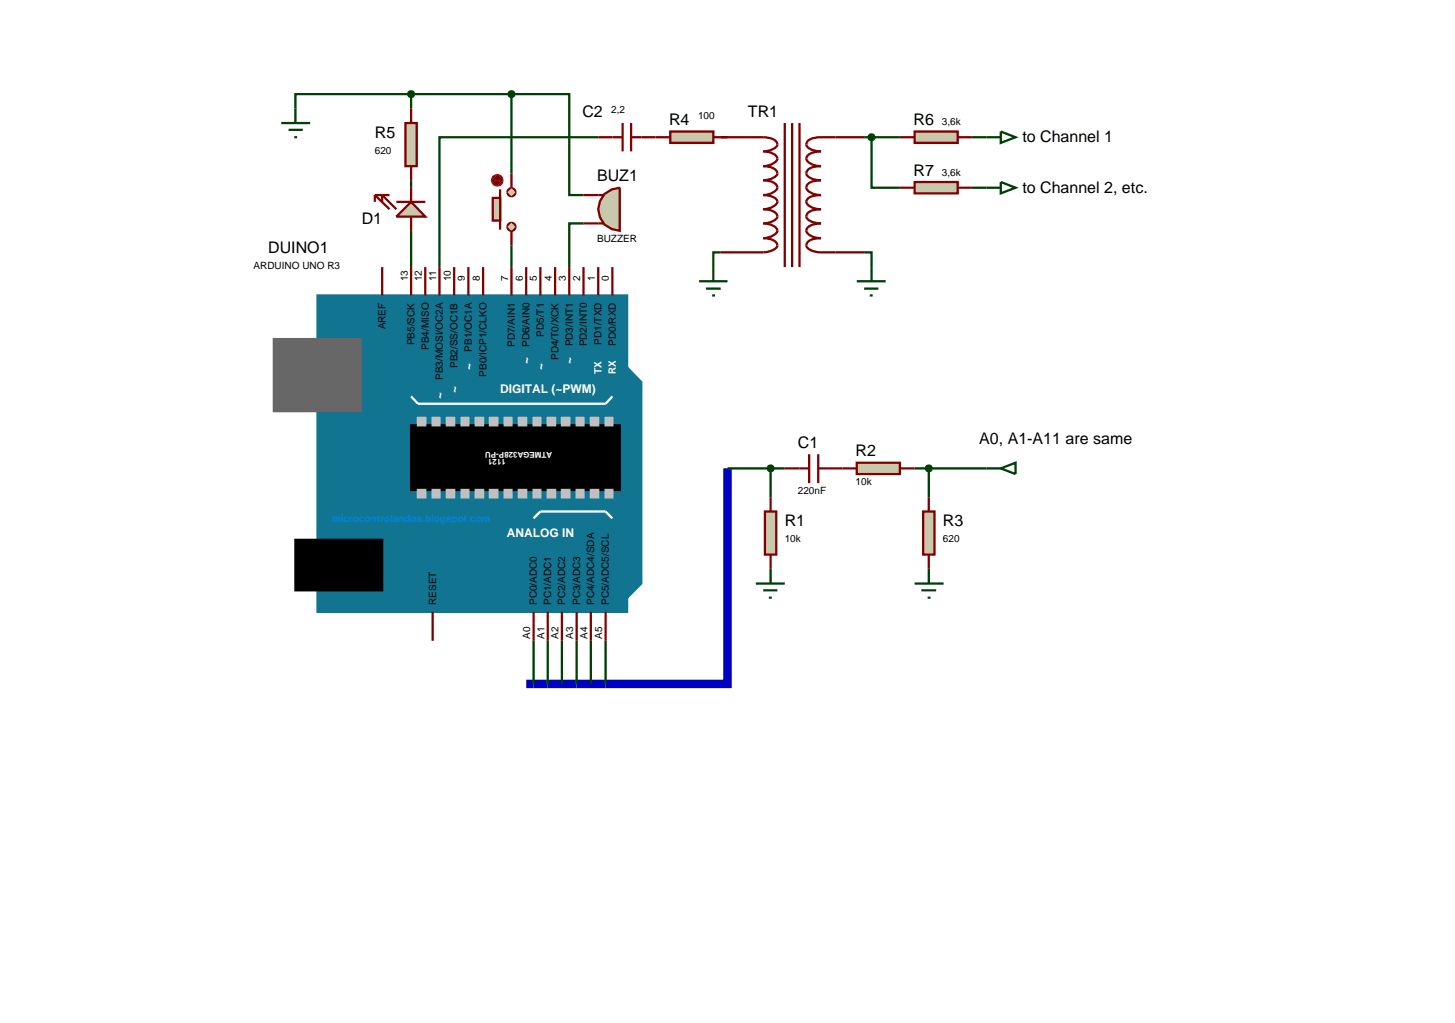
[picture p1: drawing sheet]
<svg xmlns="http://www.w3.org/2000/svg" width="257mm" height="180mm" viewBox="0 0 257 180" stroke-linecap="round" stroke-linejoin="round" font-family="sans-serif">
<path d="M128.3 82.6v38h-35.5" fill="none" stroke="#0000c0" stroke-width="1.5" stroke-linecap="butt"/>
<g fill="none" stroke="#004000" stroke-width=".4">
<path d="M72.5 16.6h-20.4v2.5M72.5 16.6v2.5M72.5 16.6h17.7M90.2 16.6h10.2v17.8h2.5M90.2 16.6v14M72.5 31.8v1.3M102.9 39.4h-2.5v7.7M105.5 24.2h-28v22.9M152.4 24.2h6.3M153.7 24.2v8.9h5M171.4 24.2h2.6M171.4 33.1h2.6"/>
<path d="M72.5 40.7v6.4M90.2 43.3v3.8M127.1 44.5h-1.3v2.6M152.4 44.5h1.3v2.6M128.3 82.6h10.1M135.9 82.6v5.1M161.3 82.6h12.7M163.8 82.6v5.1M94.1 113v7.6M96.6 113v7.6M99.1 113v7.6M101.7 113v7.6"/>
<path d="M104.2 113v7.6M106.8 113v7.6"/>
</g>
<g fill="#117491" stroke="#117491" stroke-width=".4">
<path d="M110.6 64.8l2.5 2.6v35.5l-2.5 2.5z"/>
<path d="M56 52.1h54.6v55.8h-54.6z"/>
</g>
<path d="M48.3 59.8h15.3v12.7h-15.3z" fill="#686767" stroke="#686767" stroke-width=".4"/>
<path d="M72.5 75h36.8v11.4h-36.8zM52.1 95.2h15.3v8.9h-15.3z" fill="#000" stroke="#000" stroke-width=".4"/>
<path d="M72.5 69.9l1.2 1.3h33.1l1.2-1.3M94.1 91.4l1.2-1.2h11.5l1.2 1.2" fill="none" stroke="#fff" stroke-width=".4"/>
<g fill="#c0c0c0" stroke="#c0c0c0" stroke-width=".4">
<path d="M73.7 73.7h1.3v1.3h-1.3z"/>
<path d="M76.3 73.7h1.2v1.3h-1.2z"/>
<path d="M78.8 73.7h1.3v1.3h-1.3z"/>
<path d="M81.4 73.7h1.2v1.3h-1.2z"/>
<path d="M83.9 73.7h1.3v1.3h-1.3z"/>
<path d="M86.4 73.7h1.3v1.3h-1.3z"/>
<path d="M89 73.7h1.2v1.3h-1.2z"/>
<path d="M91.5 73.7h1.3v1.3h-1.3z"/>
<path d="M94.1 73.7h1.2v1.3h-1.2z"/>
<path d="M96.6 73.7h1.3v1.3h-1.3z"/>
<path d="M99.1 73.7h1.3v1.3h-1.3z"/>
<path d="M101.7 73.7h1.2v1.3h-1.2z"/>
<path d="M104.2 73.7h1.3v1.3h-1.3z"/>
<path d="M106.8 73.7h1.2v1.3h-1.2z"/>
<path d="M73.7 86.4h1.3v1.3h-1.3z"/>
<path d="M76.3 86.4h1.2v1.3h-1.2z"/>
<path d="M78.8 86.4h1.3v1.3h-1.3z"/>
<path d="M81.4 86.4h1.2v1.3h-1.2z"/>
<path d="M83.9 86.4h1.3v1.3h-1.3z"/>
<path d="M86.4 86.4h1.3v1.3h-1.3z"/>
<path d="M89 86.4h1.2v1.3h-1.2z"/>
<path d="M91.5 86.4h1.3v1.3h-1.3z"/>
<path d="M94.1 86.4h1.2v1.3h-1.2z"/>
<path d="M96.6 86.4h1.3v1.3h-1.3z"/>
<path d="M99.1 86.4h1.3v1.3h-1.3z"/>
<path d="M101.7 86.4h1.2v1.3h-1.2z"/>
<path d="M104.2 86.4h1.3v1.3h-1.3z"/>
<path d="M106.8 86.4h1.2v1.3h-1.2z"/>
</g>
<g fill="none" stroke="#800000" stroke-width=".4">
<path d="M67.4 47.1v5M72.5 47.1v5M75 47.1v5M77.5 47.1v5M80.1 47.1v5M82.6 47.1v5M85.2 47.1v5M90.2 47.1v5M92.8 47.1v5M95.3 47.1v5M97.9 47.1v5M100.4 47.1v5"/>
<path d="M102.9 47.1v5M105.5 47.1v5M108 47.1v5M76.3 107.9v5.1M94.1 107.9v5.1M96.6 107.9v5.1M99.1 107.9v5.1M101.7 107.9v5.1M104.2 107.9v5.1M106.8 107.9v5.1"/>
</g>
<path d="M134.9 90.2h2v7.6h-2z" fill="#c8c8aa" stroke="#800000" stroke-width=".4"/>
<path d="M135.9 87.7v2.5M135.9 97.8v2.5" fill="none" stroke="#800000" stroke-width=".4"/>
<path d="M151.1 81.6h7.6v2h-7.6z" fill="#c8c8aa" stroke="#800000" stroke-width=".4"/>
<path d="M148.6 82.6h2.5M158.7 82.6h2.6" fill="none" stroke="#800000" stroke-width=".4"/>
<path d="M162.8 90.2h2v7.6h-2z" fill="#c8c8aa" stroke="#800000" stroke-width=".4"/>
<path d="M138.4 82.6h4.3M142.7 80.1v5.1M144.3 80.1v5.1M144.3 82.6h4.3M163.8 87.7v2.5M163.8 97.8v2.5" fill="none" stroke="#800000" stroke-width=".4"/>
<path d="M174 82.6h2.5M176.5 82.6l2.6-1v2zM133.3 102.9h5.1M134.6 104.1h2.5M135.6 105.4h.5M135.9 100.3v2.6M161.3 102.9h5.1M162.5 104.1h2.6M163.6 105.4h.5M163.8 100.3v2.6" fill="none" stroke="#004000" stroke-width=".4"/>
<path d="M163.5 82.2l.3-.1-.5 .5zM163.8 82.1l.4 .2 .1 .3zM164.3 82.6l-.1 .3-.4 .2zM163.3 82.6l.5 .5-.4-.2z" fill="#004000" stroke="#004000" stroke-width=".4"/>
<path d="M163.8 82.1l.5 .5-.5 .5-.5-.5z" fill="#004000"/>
<path d="M135.6 82.2l.3-.1-.5 .5zM135.9 82.1l.4 .2 .1 .3zM135.9 83.1l.5-.5-.2 .4zM135.4 82.6l.5 .5-.4-.2z" fill="#004000" stroke="#004000" stroke-width=".4"/>
<path d="M135.9 82.1l.5 .5-.5 .5-.5-.5z" fill="#004000"/>
<path d="M127.1 24.2h7.5a2.98 2.98 0 0 1 2.4 .9 .85 .85 0 0 1-.7 1.2l-1.1 .3-.6 .1a2.31 2.31 0 0 1 2.5 1.3 2.6 2.6 0 0 1-2.5 1.3 2.98 2.98 0 0 1 2.4 .9 .85 .85 0 0 1-.7 1.2l-1.1 .3-.6 .1a2.98 2.98 0 0 1 2.4 .9 .91 .91 0 0 1-.7 1.2l-1.1 .4-.6 .1a3.2 3.2 0 0 1 2.4 .9 .88 .88 0 0 1-.7 1.1l-1.1 .4-.6 .1a2.98 2.98 0 0 1 2.4 .9 .85 .85 0 0 1-.7 1.2l-1.1 .3-.6 .1a2.31 2.31 0 0 1 2.5 1.3 2.6 2.6 0 0 1-2.5 1.3 2.98 2.98 0 0 1 2.4 .9 .85 .85 0 0 1-.7 1.2l-1.1 .3-.6 .1h-7.5M138.4 21.7v25.4M139.7 21.7v25.4M141 21.7v25.4M152.4 24.2h-7.6a2.9 2.9 0 0 0-2.5 .9 .86 .86 0 0 0 .6 1.2l1.2 .3 .7 .1a2.96 2.96 0 0 0-2.5 1 .9 .9 0 0 0 .6 1.1l1.2 .4 .7 .1a2.9 2.9 0 0 0-2.5 .9 .86 .86 0 0 0 .6 1.2l1.2 .3 .7 .1a2.9 2.9 0 0 0-2.5 .9 .92 .92 0 0 0 .6 1.2l1.2 .4 .7 .1a3.1 3.1 0 0 0-2.5 .9 .9 .9 0 0 0 .6 1.1l1.2 .4 .7 .1a2.9 2.9 0 0 0-2.5 .9 .86 .86 0 0 0 .6 1.2l1.2 .3 .7 .1a2.96 2.96 0 0 0-2.5 1 .9 .9 0 0 0 .6 1.1l1.2 .4 .7 .1a2.9 2.9 0 0 0-2.5 .9 .86 .86 0 0 0 .6 1.2l1.2 .3 .7 .1h7.6" fill="none" stroke="#800000" stroke-width=".4"/>
<g fill="#c8c8aa" stroke="#800000" stroke-width=".4">
<path d="M89.7 33.4l.5-.2-.7 .7zM90.2 33.2a.68 .68 0 0 1 .7 .7zM90.9 33.9a.68 .68 0 0 1-.7 .7zM89.5 33.9l.7 .7a.68 .68 0 0 1-.7-.7z"/>
<path d="M89.7 39.5l.5-.2-.7 .7zM90.2 39.3a.68 .68 0 0 1 .7 .7zM90.2 40.7l.7-.7a.68 .68 0 0 1-.7 .7zM89.5 40l.7 .7a.68 .68 0 0 1-.7-.7z"/>
</g>
<g fill="#c8c8aa">
<path d="M90.2 33.2l.7 .7-.7 .7-.7-.7z"/>
<path d="M90.2 39.3l.7 .7-.7 .7-.7-.7z"/>
</g>
<path d="M88.2 33.4v7.1" fill="none" stroke="#800000" stroke-width=".4"/>
<path d="M86.9 34.9h1.3v4h-1.3z" fill="#c8c8aa" stroke="#800000" stroke-width=".4"/>
<path d="M90.2 30.6v2.5M90.2 40.7v2.6" fill="none" stroke="#800000" stroke-width=".4"/>
<path d="M87 31.1l.7-.3-1 1zM87.7 30.8a.94 .94 0 0 1 1 1zM87.7 32.8l1-1a.94 .94 0 0 1-1 1zM86.7 31.8l1 1a.94 .94 0 0 1-1-1z" fill="#400000" stroke="#f00" stroke-width=".2"/>
<path d="M87.7 30.8l1 1-1 1-1-1z" fill="#400000"/>
<path d="M87.2 31.8h1M87.2 31.8l.3 .3M87.5 31.6l-.3 .2M88 31.6l.2 .2M88.2 31.8l-.2 .3" fill="none" stroke="#f00" stroke-width=".2"/>
<path d="M105.5 24.2h4.3M109.8 21.7v5M111.3 21.7v5M111.3 24.2h4.3" fill="none" stroke="#800000" stroke-width=".4"/>
<path d="M118.2 23.2h7.6v2h-7.6z" fill="#c8c8aa" stroke="#800000" stroke-width=".4"/>
<path d="M115.6 24.2h2.6M125.8 24.2h2.5" fill="none" stroke="#800000" stroke-width=".4"/>
<path d="M106.6 34.2l1.3-.8 1.4-.3v7.6a3.8 3.8 0 0 1-3.5-2.4 3.8 3.8 0 0 1 .8-4.1z" fill="#c8c8aa" stroke="#800000" stroke-width=".4"/>
<path d="M102.9 39.4h3.6M102.9 34.4h3.6" fill="none" stroke="#800000" stroke-width=".4"/>
<path d="M72.5 35.6l2.5 2.6h-5.1z" fill="#c8c8aa" stroke="#800000" stroke-width=".4"/>
<path d="M66.1 34.4l2.6 2.5M66.1 34.4v1.2M66.1 34.4h2.6M67.4 35.6v-1.2l2.5 2.5M69.9 35.6h5.1M72.5 33.1v2.5M72.5 38.2v2.5" fill="none" stroke="#800000" stroke-width=".4"/>
<path d="M71.5 21.7h2v7.6h-2z" fill="#c8c8aa" stroke="#800000" stroke-width=".4"/>
<path d="M72.5 19.1v2.6M72.5 29.3v2.5" fill="none" stroke="#800000" stroke-width=".4"/>
<path d="M52.1 19.1v2.6M49.6 21.7h5.1M50.9 22.9h2.5M51.9 24.2h.5" fill="none" stroke="#004000" stroke-width=".4"/>
<path d="M89.8 16.3l.4-.2-.5 .5zM90.2 16.1l.3 .1 .2 .4zM90.2 17.1l.5-.5-.1 .3zM89.7 16.6l.5 .5-.4-.2z" fill="#004000" stroke="#004000" stroke-width=".4"/>
<path d="M89.7 16.6l.5-.5 .5 .5-.5 .5z" fill="#004000"/>
<path d="M72.1 16.3l.4-.2-.5 .5zM72.5 16.1l.4 .2 .1 .3zM72.5 17.1l.5-.5-.1 .3zM72 16.6l.5 .5-.3-.1z" fill="#004000" stroke="#004000" stroke-width=".4"/>
<path d="M72 16.6l.5-.5 .5 .5-.5 .5z" fill="#004000"/>
<path d="M123.3 49.6h5M124.5 50.9h2.6M125.6 52.1h.5M125.8 47.1v2.5" fill="none" stroke="#004000" stroke-width=".4"/>
<path d="M161.3 23.2h7.6v2h-7.6z" fill="#c8c8aa" stroke="#800000" stroke-width=".4"/>
<path d="M158.7 24.2h2.6M168.9 24.2h2.5" fill="none" stroke="#800000" stroke-width=".4"/>
<path d="M161.3 32.1h7.6v2h-7.6z" fill="#c8c8aa" stroke="#800000" stroke-width=".4"/>
<path d="M158.7 33.1h2.6M168.9 33.1h2.5" fill="none" stroke="#800000" stroke-width=".4"/>
<path d="M174 24.2h2.5M174 33.1h2.5M176.5 23.2l2.6 1-2.6 1zM176.5 32.1l2.6 1-2.6 1zM151.1 49.6h5.1M152.4 50.9h2.5M153.4 52.1h.5M153.7 47.1v2.5" fill="none" stroke="#004000" stroke-width=".4"/>
<path d="M153.3 23.9l.4-.2-.5 .5zM153.7 23.7l.3 .1 .2 .4zM154.2 24.2l-.1 .3-.4 .2zM153.2 24.2l.5 .5-.4-.2z" fill="#004000" stroke="#004000" stroke-width=".4"/>
<path d="M153.2 24.2l.5-.5 .5 .5-.5 .5z" fill="#004000"/>
<g font-size="2.8">
<text x="102.7" y="20.6">C2</text>
<text x="118" y="22.1">R4</text>
<text x="131.9" y="20.6">TR1</text>
<text x="161.1" y="22.1">R6</text>
<text x="66.1" y="24.3">R5</text>
<text x="180.3" y="25.1">to Channel 1</text>
<text x="105.3" y="32">BUZ1</text>
<text x="161.1" y="31">R7</text>
<text x="180.3" y="34">to Channel 2, etc.</text>
<text x="63.8" y="39.5">D1</text>
<text x="47.3" y="44.6">DUINO1</text>
<text x="140.7" y="79">C1</text>
<text x="150.9" y="80.5">R2</text>
<text x="172.7" y="78.4">A0, A1-A11 are same</text>
<text x="138.4" y="92.8">R1</text>
<text x="166.3" y="92.8">R3</text>
</g>
<g font-size="2.1" fill="#fff">
<text x="83.3" y="65.3" transform="rotate(-90 83.3 65.3)">~</text>
<text x="93.5" y="64.1" transform="rotate(-90 93.5 64.1)">~</text>
<text x="96" y="65.3" transform="rotate(-90 96 65.3)">~</text>
<text x="101.1" y="64.1" transform="rotate(-90 101.1 64.1)">~</text>
<text x="78.2" y="70.4" transform="rotate(-90 78.2 70.4)">~</text>
<text x="80.8" y="69.2" transform="rotate(-90 80.8 69.2)">~</text>
<text x="88.2" y="69.3">DIGITAL (~PWM)</text>
<text x="89.4" y="94.6">ANALOG IN</text>
</g>
<g font-size="1.8">
<text x="107.8" y="19.9">2,2</text>
<text x="123.1" y="20.9">100</text>
<text x="166.1" y="22.1">3,6k</text>
<text x="66.1" y="27.1">620</text>
<text x="166.1" y="31">3,6k</text>
<text x="44.7" y="47.4">ARDUINO UNO R3</text>
<text x="105.3" y="42.7">BUZZER</text>
<text x="71.9" y="49.6" transform="rotate(-90 71.9 49.6)">13</text>
<text x="74.4" y="49.6" transform="rotate(-90 74.4 49.6)">12</text>
<text x="76.9" y="49.6" transform="rotate(-90 76.9 49.6)">11</text>
<text x="79.5" y="49.6" transform="rotate(-90 79.5 49.6)">10</text>
<text x="82" y="49.6" transform="rotate(-90 82 49.6)">9</text>
<text x="84.6" y="49.6" transform="rotate(-90 84.6 49.6)">8</text>
<text x="89.6" y="49.6" transform="rotate(-90 89.6 49.6)">7</text>
<text x="92.2" y="49.6" transform="rotate(-90 92.2 49.6)">6</text>
<text x="94.7" y="49.6" transform="rotate(-90 94.7 49.6)">5</text>
<text x="97.3" y="49.6" transform="rotate(-90 97.3 49.6)">4</text>
<text x="99.8" y="49.6" transform="rotate(-90 99.8 49.6)">3</text>
<text x="102.3" y="49.6" transform="rotate(-90 102.3 49.6)">2</text>
<text x="104.9" y="49.6" transform="rotate(-90 104.9 49.6)">1</text>
<text x="107.4" y="49.6" transform="rotate(-90 107.4 49.6)">0</text>
<text x="68" y="58.1" transform="rotate(-90 68 58.1)">AREF</text>
<text x="95.9" y="59.4" transform="rotate(-90 95.9 59.4)">PD5/T1</text>
<text x="73.1" y="60.9" transform="rotate(-90 73.1 60.9)">PB5/SCK</text>
<text x="75.6" y="61.7" transform="rotate(-90 75.6 61.7)">PB4/MISO</text>
<text x="80.7" y="64.9" transform="rotate(-90 80.7 64.9)">PB2/SS/OC1B</text>
<text x="83.2" y="62" transform="rotate(-90 83.2 62)">PB1/OC1A</text>
<text x="90.8" y="61.2" transform="rotate(-90 90.8 61.2)">PD7/AIN1</text>
<text x="93.4" y="61.2" transform="rotate(-90 93.4 61.2)">PD6/AIN0</text>
<text x="98.5" y="63.5" transform="rotate(-90 98.5 63.5)">PD4/T0/XCK</text>
<text x="101" y="61.1" transform="rotate(-90 101 61.1)">PD3/INT1</text>
<text x="103.5" y="61.1" transform="rotate(-90 103.5 61.1)">PD2/INT0</text>
<text x="106.1" y="60.8" transform="rotate(-90 106.1 60.8)">PD1/TXD</text>
<text x="108.6" y="61" transform="rotate(-90 108.6 61)">PD0/RXD</text>
<text x="78.1" y="67" transform="rotate(-90 78.1 67)">PB3/MOSI/OC2A</text>
<text x="85.8" y="66.4" transform="rotate(-90 85.8 66.4)">PB0/ICP1/CLKO</text>
<text x="140.7" y="87.2">220nF</text>
<text x="150.9" y="85.6">10k</text>
<text x="138.4" y="95.6">10k</text>
<text x="166.3" y="95.6">620</text>
<text x="76.9" y="106.7" transform="rotate(-90 76.9 106.7)">RESET</text>
<text x="94.7" y="106.7" transform="rotate(-90 94.7 106.7)">PC0/ADC0</text>
<text x="97.2" y="106.7" transform="rotate(-90 97.2 106.7)">PC1/ADC1</text>
<text x="99.7" y="106.7" transform="rotate(-90 99.7 106.7)">PC2/ADC2</text>
<text x="102.3" y="106.7" transform="rotate(-90 102.3 106.7)">PC3/ADC3</text>
<text x="104.8" y="106.7" transform="rotate(-90 104.8 106.7)">PC4/ADC4/SDA</text>
<text x="107.4" y="106.7" transform="rotate(-90 107.4 106.7)">PC5/ADC5/SCL</text>
<text x="93.5" y="112.7" transform="rotate(-90 93.5 112.7)">A0</text>
<text x="96" y="112.7" transform="rotate(-90 96 112.7)">A1</text>
<text x="98.5" y="112.7" transform="rotate(-90 98.5 112.7)">A2</text>
<text x="101.1" y="112.7" transform="rotate(-90 101.1 112.7)">A3</text>
<text x="103.6" y="112.7" transform="rotate(-90 103.6 112.7)">A4</text>
<text x="106.2" y="112.7" transform="rotate(-90 106.2 112.7)">A5</text>
</g>
<g font-size="1.8" fill="#fff">
<text x="106.1" y="65.9" transform="rotate(-90 106.1 65.9)">TX</text>
<text x="108.6" y="66" transform="rotate(-90 108.6 66)">RX</text>
</g>
<text font-size="1.8" fill="#0085e8" x="58.5" y="92">microcontrolandos.blogspot.com</text>
<g font-size="1.4" fill="#fff">
<text x="89.2" y="81" transform="rotate(-180 89.2 81)">1121</text>
<text x="97.4" y="79.7" transform="rotate(-180 97.4 79.7)">ATMEGA328P-PU</text>
</g>
</svg>
